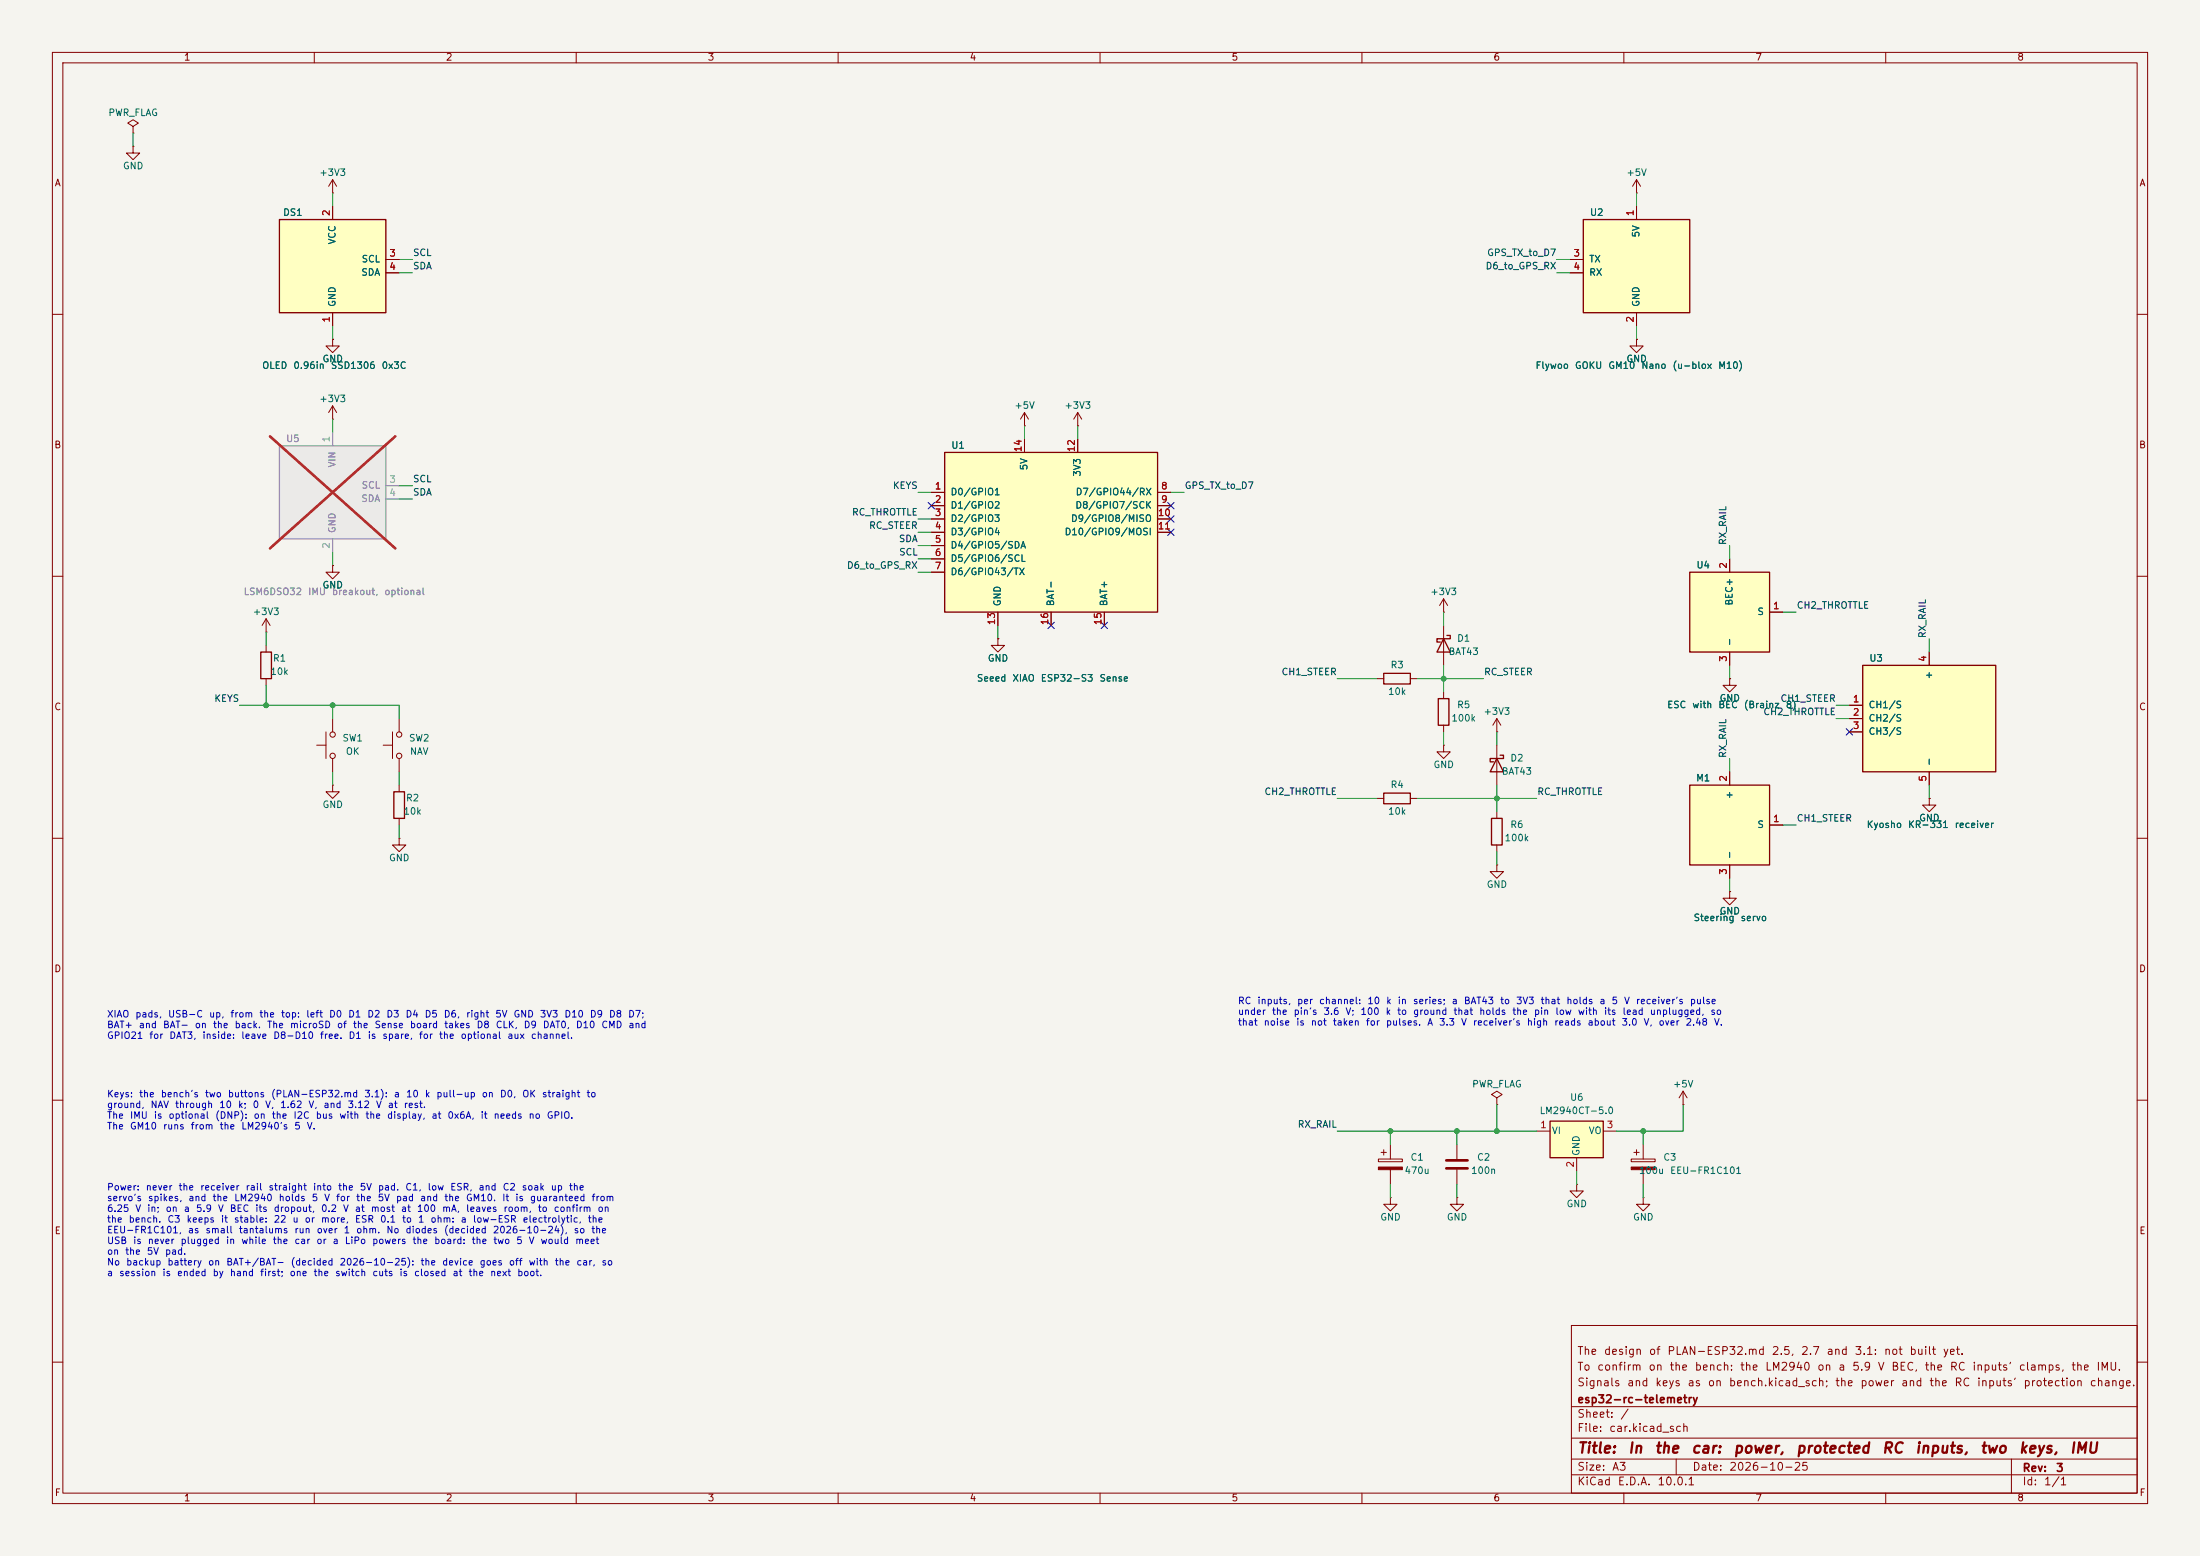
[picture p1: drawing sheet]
<svg xmlns="http://www.w3.org/2000/svg" width="420mm" height="297mm" viewBox="0 0 420 297" stroke-linecap="round" stroke-linejoin="round" font-family="sans-serif">
<path d="M0 0h420v297h-420z" fill="#f5f4ef" stroke="#f5f4ef" stroke-width=".19"/>
<g fill="none" stroke="#840000" stroke-width=".19">
<path d="M10 10h400v277h-400zM12 12h396v273h-396zM60 10v2M110 10v2M160 10v2M210 10v2M260 10v2M310 10v2M360 10v2M312.4 36.8h.1M312.4 34.3l-.7 1.3M312.4 34.3l.8 1.3"/>
<path d="M312.4 34.3v2.5M10 60h2M408 60h2M10 110h2M408 110h2M62.2 139.7v5.1M63.5 137.2v2.5M74.9 139.7v5.1M76.2 137.2v2.5M190.5 121.9v1.3h1.3l-1.3 1.3-1.3-1.3h1.3M190.5 121.9h.1M275.6 132.1v1.3"/>
<path d="M275.6 138.4v1.3M285.7 139.7h.1M285.7 137.2l-.7 1.2M285.7 137.2l.8 1.2M285.7 137.2v2.5M10 160h2M60.5 142.2h1.7M63.5 144.8v2.5M73.2 142.2h1.7M76.2 144.8v2.5M408 160h2M10 210h2"/>
<path d="M408 210h2M300 253h108v32h-108zM10 260h2M300 278.5h108M300 274.5h108M300 268.5h108M320 278.5v3M384 278.5v6.5M408 260h2M60 285v2M110 285v2M160 285v2"/>
<path d="M210 285v2M260 285v2M300 281.5h108M310 285v2M360 285v2"/>
<circle cx="63.5" cy="140.2" r=".51"/>
<circle cx="63.5" cy="144.3" r=".51"/>
<circle cx="76.2" cy="140.2" r=".51"/>
<circle cx="76.2" cy="144.3" r=".51"/>
</g>
<path d="M274.6 133.4h2v5h-2z" fill="none" stroke="#840000" stroke-width=".25"/>
<path d="M53.3 85.1h20.4v17.8h-20.4z" fill="#ebeae8"/>
<path d="M53.3 85.1h20.4v17.8h-20.4z" fill="none" stroke="#9c9b98" stroke-width=".25"/>
<path d="M63.5 82.6v2.5M73.7 92.7h2.5M73.7 95.3h2.5M63.5 102.9v2.5" fill="none" stroke="#9c9b98" stroke-width=".19"/>
<path d="M51.5 83.3l24 21.4M75.5 83.3l-24 21.4" fill="none" stroke="#e12e31" stroke-width=".46"/>
<g fill="none" stroke="#840000" stroke-width=".19">
<path d="M195.6 78.7l-.8 1.3M195.6 78.7l.7 1.3M195.6 78.7v2.6M205.7 78.7l-.7 1.3M205.7 78.7l.8 1.3M205.7 78.7v2.6M195.6 81.3h.1M205.7 81.3h.1M275.6 142.2v1.3h1.3l-1.3 1.3-1.3-1.3h1.3M275.6 142.2h.1M285.7 142.2v7.7M285.7 154.9v1.3"/>
<path d="M285.7 165.1v1.3h1.3l-1.3 1.2-1.2-1.2h1.2M285.7 165.1h.1M285.7 161.3v1.3M330.2 170.2v1.3h1.3l-1.3 1.2-1.3-1.2h1.3M330.2 170.2h.1"/>
</g>
<path d="M284.7 156.2h2.1v5.1h-2.1zM285.7 144.8l1.3 2.5h-2.5zM286.4 144.1h.6v.7h-2.5v.6h.6" fill="none" stroke="#840000" stroke-width=".25"/>
<path d="M322.6 149.9h15.2v15.2h-15.2z" fill="#ffffc2"/>
<path d="M322.6 149.9h15.2v15.2h-15.2z" fill="none" stroke="#840000" stroke-width=".25"/>
<path d="M330.2 129.5v1.3h1.3l-1.3 1.3-1.3-1.3h1.3M330.2 129.5h.1M330.2 147.3v2.6M337.8 157.5h2.6M368.3 152.4v1.3h1.3l-1.3 1.2-1.3-1.2h1.3M368.3 152.4h.1M330.2 165.1v2.5" fill="none" stroke="#840000" stroke-width=".19"/>
<path d="M355.6 127h25.4v20.3h-25.4z" fill="#ffffc2"/>
<path d="M264.2 128.5h5v2.1h-5zM355.6 127h25.4v20.3h-25.4z" fill="none" stroke="#840000" stroke-width=".25"/>
<g fill="none" stroke="#840000" stroke-width=".19">
<path d="M25.4 24.1l1-.6-1-.6-1 .6 1 .6v1.3M25.4 25.4h.1M25.4 27.9v1.3h1.3l-1.3 1.3-1.3-1.3h1.3M25.4 27.9h.1M63.5 36.8h.1M63.5 34.3l-.8 1.3M63.5 34.3l.8 1.3M63.5 34.3v2.5M63.5 64.8v1.2h1.3l-1.3 1.3-1.3-1.3h1.3M63.5 64.8h.1M262.9 129.5h1.3M269.2 129.5h1.3"/>
<path d="M353.1 134.6h2.5M353.1 137.2h2.5M353.1 139.7h2.5M368.3 124.5v2.5M368.3 147.3v2.6M285.7 209.6l1.1-.7-1.1-.6-1 .6 1 .7v1.2M285.7 210.8h.1M311.9 220h1M312.4 219.5v1M313.7 218.4v2.8M321.3 210.8h.1M321.3 208.3l-.8 1.3"/>
<path d="M321.3 208.3l.8 1.3M321.3 208.3v2.5M301 226.1v1.2h1.3l-1.3 1.3-1.3-1.3h1.3M301 226.1h.1M311.4 221.2h4.6v.5h-4.6zM313.7 228.6v1.3h1.3l-1.3 1.2-1.3-1.2h1.3M313.7 228.6h.1M313.7 223.3v2.8"/>
</g>
<path d="M311.4 222.8h4.6v.5h-4.6z" fill="#840000" stroke="#840000" stroke-width=".19"/>
<path d="M295.9 214h10.2v7h-10.2z" fill="#ffffc2"/>
<path d="M295.9 214h10.2v7h-10.2z" fill="none" stroke="#840000" stroke-width=".25"/>
<path d="M293.4 215.9h2.5M306.1 215.9h2.5M301 221v2.5" fill="none" stroke="#840000" stroke-width=".19"/>
<path d="M53.3 41.9h20.4v17.8h-20.4z" fill="#ffffc2"/>
<path d="M53.3 41.9h20.4v17.8h-20.4z" fill="none" stroke="#840000" stroke-width=".25"/>
<path d="M63.5 39.4v2.5M63.5 59.7v2.5M73.7 49.5h2.5M73.7 52.1h2.5M63.5 77.5v2.5M63.5 77.5l-.8 1.2M63.5 77.5l.8 1.2M63.5 80h.1M265.4 228.6v1.3h1.3l-1.3 1.2-1.2-1.2h1.2M265.4 228.6h.1M278.1 228.6v1.3h1.3l-1.3 1.2-1.2-1.2h1.2M278.1 228.6h.1" fill="none" stroke="#840000" stroke-width=".19"/>
<path d="M302.3 41.9h20.3v17.8h-20.3z" fill="#ffffc2"/>
<path d="M302.3 41.9h20.3v17.8h-20.3zM275.6 121.9l1.3 2.6h-2.6zM276.2 121.3h.7v.6h-2.6v.7h.7" fill="none" stroke="#840000" stroke-width=".25"/>
<path d="M312.4 39.4v2.5M299.7 49.5h2.6M299.7 52.1h2.6M312.4 59.7v2.5M275.6 119.4v7.6" fill="none" stroke="#840000" stroke-width=".19"/>
<path d="M180.3 86.4h40.7v30.4h-40.7z" fill="#ffffc2"/>
<path d="M180.3 86.4h40.7v30.4h-40.7zM75.2 151.1h2v5.1h-2zM264.2 151.4h5v2h-5z" fill="none" stroke="#840000" stroke-width=".25"/>
<g fill="none" stroke="#840000" stroke-width=".19">
<path d="M312.4 64.8v1.2h1.3l-1.3 1.3-1.3-1.3h1.3M312.4 64.8h.1M177.8 94h2.5M177.8 96.5h2.5M177.8 99.1h2.5M195.6 83.8v2.6M205.7 83.8v2.6M221 94h2.5M221 96.5h2.5M221 99.1h2.5M177.8 101.6h2.5M177.8 104.1h2.5"/>
<path d="M177.8 106.7h2.5M177.8 109.2h2.5M190.5 116.8v2.6M200.7 116.8v2.6M210.8 116.8v2.6M221 101.6h2.5M63.5 149.9v1.2h1.3l-1.3 1.3-1.3-1.3h1.3M63.5 149.9h.1M76.2 149.9v1.2M76.2 156.2v1.3M262.9 152.4h1.3M269.2 152.4h1.3"/>
<path d="M76.2 160v1.3h1.3l-1.3 1.3-1.3-1.3h1.3M76.2 160h.1"/>
</g>
<path d="M322.6 109.2h15.2v15.3h-15.2z" fill="#ffffc2"/>
<path d="M322.6 109.2h15.2v15.3h-15.2zM49.8 124.5h2v5h-2z" fill="none" stroke="#840000" stroke-width=".25"/>
<g fill="none" stroke="#840000" stroke-width=".19">
<path d="M63.5 39.4v2.5M312.4 39.4v2.5M63.5 59.7v2.5M73.7 49.5h2.5M73.7 52.1h2.5M299.7 49.5h2.6M299.7 52.1h2.6M312.4 59.7v2.5M63.5 64.8h.1M312.4 64.8h.1M177.8 94h2.5M177.8 96.5h2.5"/>
<path d="M177.8 99.1h2.5M195.6 83.8v2.6M205.7 83.8v2.6M221 94h2.5M221 96.5h2.5M221 99.1h2.5M50.8 118.1l-.8 1.3M50.8 118.1l.8 1.3M50.8 118.1v2.6M63.5 108v1.2h1.3l-1.3 1.3-1.3-1.3h1.3M63.5 108h.1M177.8 101.6h2.5"/>
<path d="M177.8 104.1h2.5M177.8 106.7h2.5M177.8 109.2h2.5M190.5 116.8v2.6M200.7 116.8v2.6M210.8 116.8v2.6M221 101.6h2.5M275.6 116.8h.1M275.6 114.3l-.8 1.3M275.6 114.3l.8 1.3M275.6 114.3v2.5M330.2 106.7v2.5"/>
<path d="M337.8 116.8h2.6M50.8 120.7h.1M50.8 123.2v1.3M50.8 129.5v1.3M190.5 121.9h.1M330.2 129.5h.1M330.2 124.5v2.5M353.1 134.6h2.5M353.1 137.2h2.5M353.1 139.7h2.5M368.3 124.5v2.5M330.2 147.3v2.6"/>
<path d="M337.8 157.5h2.6M368.3 152.4h.1M368.3 147.3v2.6M330.2 170.2h.1M330.2 165.1v2.5M263.7 220h1M264.2 219.5v1M265.4 218.4v2.8M278.1 218.4v2.8M263.1 221.2h4.6v.5h-4.6zM265.4 223.3v2.8M278.1 223.3v2.8"/>
</g>
<path d="M276.1 221.5h4.1M276.1 223h4.1" fill="none" stroke="#840000" stroke-width=".51"/>
<path d="M263.1 222.8h4.6v.5h-4.6z" fill="#840000" stroke="#840000" stroke-width=".19"/>
<g fill="none" stroke="#009600" stroke-width=".19">
<path d="M25.4 25.4v2.5M63.5 36.8v2.6M312.4 36.8v2.6M76.2 49.5h2.5M76.2 52.1h2.5M297.2 49.5h2.5M297.2 52.1h2.5M63.5 62.2v2.6M312.4 62.2v2.6M63.5 80v2.6M76.2 92.7h2.5M76.2 95.3h2.5"/>
<path d="M175.3 99.1h2.5M175.3 94h2.5M195.6 81.3v2.5M205.7 81.3v2.5M223.5 94h2.6M63.5 105.4v2.6M175.3 104.1h2.5M175.3 101.6h2.5M175.3 106.7h2.5M175.3 109.2h2.5M190.5 119.4v2.5M275.6 116.8v2.6"/>
<path d="M330.2 104.1v2.6M340.4 116.8h2.5M45.7 134.6h30.5v2.6M50.8 120.7v2.5M50.8 130.8v3.8M63.5 134.6v2.6M255.3 129.5h7.6M270.5 129.5h12.7M275.6 127v5.1M275.6 139.7v2.5M285.7 139.7v2.5M330.2 127v2.5"/>
<path d="M350.5 134.6h2.6M350.5 137.2h2.6M368.3 121.9v2.6M63.5 147.3v2.6M76.2 147.3v2.6M76.2 157.5v2.5M255.3 152.4h7.6M270.5 152.4h22.9M285.7 149.9v5M330.2 144.8v2.5M340.4 157.5h2.5M368.3 149.9v2.5"/>
<path d="M285.7 162.6v2.5M330.2 167.6v2.6M255.3 215.9h38.1M265.4 215.9v2.5M278.1 215.9v2.5M285.7 210.8v5.1M313.7 215.9v2.5M321.3 210.8v5.1h-12.7M265.4 226.1v2.5M278.1 226.1v2.5M301 223.5v2.6M313.7 226.1v2.5"/>
</g>
<g fill="none" stroke="#000084" stroke-width=".19">
<path d="M177.2 95.9l1.2 1.2M178.4 95.9l-1.2 1.2M222.9 95.9l1.2 1.2M222.9 98.5l1.2 1.2M224.1 95.9l-1.2 1.2M224.1 98.5l-1.2 1.2M200.1 118.8l1.2 1.2M201.3 118.8l-1.2 1.2M210.2 118.8l1.2 1.2M211.4 118.8l-1.2 1.2M222.9 101l1.2 1.2M224.1 101l-1.2 1.2"/>
<path d="M352.5 139.1l1.2 1.2M353.7 139.1l-1.2 1.2"/>
</g>
<path d="M63.5 82.6v2.5M73.7 92.7h2.5M73.7 95.3h2.5M63.5 102.9v2.5" fill="none" stroke="#9c9b98" stroke-width=".19"/>
<path d="M51.5 83.3l24 21.4M75.5 83.3l-24 21.4" fill="none" stroke="#e12e31" stroke-width=".46"/>
<g fill="#009600" stroke="#009600" stroke-width=".19">
<circle cx="50.8" cy="134.6" r=".46"/>
<circle cx="63.5" cy="134.6" r=".46"/>
<circle cx="275.6" cy="129.5" r=".46"/>
<circle cx="265.4" cy="215.9" r=".46"/>
<circle cx="285.7" cy="215.9" r=".46"/>
<circle cx="313.7" cy="215.9" r=".46"/>
<circle cx="278.1" cy="215.9" r=".46"/>
<circle cx="285.7" cy="152.4" r=".46"/>
</g>
<g font-size="2" fill="#840000">
<text x="301" y="277.9">Title:</text>
<text x="310.6" y="277.9">In</text>
<text x="315.7" y="277.9">the</text>
<text x="322.7" y="277.9">car:</text>
<text x="330.8" y="277.9">power,</text>
<text x="342.7" y="277.9">protected</text>
<text x="359.1" y="277.9">RC</text>
<text x="365.4" y="277.9">inputs,</text>
<text x="377.9" y="277.9">two</text>
<text x="385.2" y="277.9">keys,</text>
<text x="395" y="277.9">IMU</text>
</g>
<g font-size="1.5" fill="#840000">
<text x="301" y="262">To</text>
<text x="301" y="259">The</text>
<text x="304.8" y="262">confirm</text>
<text x="306.1" y="259">design</text>
<text x="314.6" y="262">on</text>
<text x="314.7" y="259">of</text>
<text x="318.2" y="259">PLAN-ESP32.md</text>
<text x="318.6" y="262">the</text>
<text x="323.4" y="262">bench:</text>
<text x="332.1" y="262">the</text>
<text x="336.9" y="262">LM2940</text>
<text x="338.1" y="259">2.5,</text>
<text x="343.7" y="259">2.7</text>
<text x="346.8" y="262">on</text>
<text x="348.6" y="259">and</text>
<text x="350.8" y="262">a</text>
<text x="353.5" y="262">5.9</text>
<text x="353.9" y="259">3.1:</text>
<text x="358.3" y="262">V</text>
<text x="359.5" y="259">not</text>
<text x="360.9" y="262">BEC,</text>
<text x="364.4" y="259">built</text>
<text x="367.3" y="262">the</text>
<text x="370.8" y="259">yet.</text>
<text x="372.1" y="262">RC</text>
<text x="376.4" y="262">inputs'</text>
<text x="385.3" y="262">clamps,</text>
<text x="395.3" y="262">the</text>
<text x="400.1" y="262">IMU.</text>
<text x="301" y="268.2">esp32-rc-telemetry</text>
<text x="301" y="265">Signals</text>
<text x="310.5" y="265">and</text>
<text x="315.9" y="265">keys</text>
<text x="322" y="265">as</text>
<text x="325.9" y="265">on</text>
<text x="329.9" y="265">bench.kicad_sch;</text>
<text x="350.2" y="265">the</text>
<text x="355" y="265">power</text>
<text x="362.8" y="265">and</text>
<text x="368.2" y="265">the</text>
<text x="373" y="265">RC</text>
<text x="377.3" y="265">inputs'</text>
<text x="386.2" y="265">protection</text>
<text x="398.8" y="265">change.</text>
<text x="301" y="273.7">File:</text>
<text x="301" y="271">Sheet:</text>
<text x="307.1" y="273.7">car.kicad_sch</text>
<text x="309.2" y="271">/</text>
<text x="301" y="281.1">Size:</text>
<text x="307.6" y="281.1">A3</text>
<text x="323" y="281.1">Date:</text>
<text x="330" y="281.1">2026-10-25</text>
<text x="386" y="281.3">Rev:</text>
<text x="392.4" y="281.3">3</text>
<text x="301" y="283.9">KiCad</text>
<text x="308.7" y="283.9">E.D.A.</text>
<text x="316.3" y="283.9">10.0.1</text>
<text x="386" y="283.9">Id:</text>
<text x="390.1" y="283.9">1/1</text>
</g>
<g font-size="1.3" fill="#840000">
<text x="35" y="11.9">1</text>
<text x="85" y="11.9">2</text>
<text x="135" y="11.9">3</text>
<text x="185" y="11.9">4</text>
<text x="235" y="11.9">5</text>
<text x="285" y="11.9">6</text>
<text x="335" y="11.9">7</text>
<text x="385" y="11.9">8</text>
<text x="10.3" y="35.9">A</text>
<text x="408.3" y="35.9">A</text>
<text x="10.3" y="85.9">B</text>
<text x="408.2" y="85.9">B</text>
<text x="10.3" y="135.9">C</text>
<text x="408.2" y="135.9">C</text>
<text x="10.3" y="185.9">D</text>
<text x="408.2" y="185.9">D</text>
<text x="10.3" y="235.9">E</text>
<text x="408.3" y="235.9">E</text>
<text x="10.3" y="285.9">F</text>
<text x="35" y="286.9">1</text>
<text x="85" y="286.9">2</text>
<text x="135" y="286.9">3</text>
<text x="185" y="286.9">4</text>
<text x="235" y="286.9">5</text>
<text x="285" y="286.9">6</text>
<text x="335" y="286.9">7</text>
<text x="385" y="286.9">8</text>
<text x="408.3" y="285.9">F</text>
</g>
<g font-size="1.3" fill="#006464">
<text x="20.6" y="22.5">PWR_FLAG</text>
<text x="23.4" y="32.6">GND</text>
<text x="60.9" y="33.9">+3V3</text>
<text x="310.4" y="33.9">+5V</text>
<text x="53.9" y="41.5">DS1</text>
<text x="303.4" y="41.5">U2</text>
<text x="64.4" y="46.8" transform="rotate(-90 64.4 46.8)">VCC</text>
<text x="313.3" y="45.4" transform="rotate(-90 313.3 45.4)">5V</text>
<text x="68.9" y="52.9">SDA</text>
<text x="68.9" y="50.4">SCL</text>
<text x="303.3" y="50.4">TX</text>
<text x="303.3" y="52.9">RX</text>
<text x="64.4" y="58.7" transform="rotate(-90 64.4 58.7)">GND</text>
<text x="313.3" y="58.7" transform="rotate(-90 313.3 58.7)">GND</text>
<text x="49.9" y="70.7">OLED</text>
<text x="55.9" y="70.7">0.96in</text>
<text x="61.5" y="69.4">GND</text>
<text x="63" y="70.7">SSD1306</text>
<text x="72.7" y="70.7">0x3C</text>
<text x="293" y="70.7">Flywoo</text>
<text x="300.5" y="70.7">GOKU</text>
<text x="306.9" y="70.7">GM10</text>
<text x="310.4" y="69.4">GND</text>
<text x="313.2" y="70.7">Nano</text>
<text x="319.2" y="70.7">(u-blox</text>
<text x="327.9" y="70.7">M10)</text>
<text x="60.9" y="77.1">+3V3</text>
<text x="193.5" y="78.3">+5V</text>
<text x="203.1" y="78.3">+3V3</text>
<text x="181.5" y="86">U1</text>
<text x="196.4" y="89.9" transform="rotate(-90 196.4 89.9)">5V</text>
<text x="181.4" y="94.8">D0/GPIO1</text>
<text x="205.2" y="94.8">D7/GPIO44/RX</text>
<text x="206.6" y="91.1" transform="rotate(-90 206.6 91.1)">3V3</text>
<text x="181.4" y="97.4">D1/GPIO2</text>
<text x="181.4" y="99.9">D2/GPIO3</text>
<text x="204.3" y="99.9">D9/GPIO8/MISO</text>
<text x="205.2" y="97.4">D8/GPIO7/SCK</text>
<text x="181.4" y="102.5">D3/GPIO4</text>
<text x="181.4" y="105">D4/GPIO5/SDA</text>
<text x="181.4" y="107.5">D5/GPIO6/SCL</text>
<text x="203.1" y="102.5">D10/GPIO9/MOSI</text>
<text x="61.5" y="112.6">GND</text>
<text x="181.4" y="110.1">D6/GPIO43/TX</text>
<text x="272.9" y="113.9">+3V3</text>
<text x="323.7" y="108.8">U4</text>
<text x="48.2" y="117.7">+3V3</text>
<text x="191.4" y="115.8" transform="rotate(-90 191.4 115.8)">GND</text>
<text x="201.5" y="115.8" transform="rotate(-90 201.5 115.8)">BAT-</text>
<text x="211.7" y="115.8" transform="rotate(-90 211.7 115.8)">BAT+</text>
<text x="331.1" y="115.7" transform="rotate(-90 331.1 115.7)">BEC+</text>
<text x="335.4" y="117.7">S</text>
<text x="276.4" y="125.3">BAT43</text>
<text x="278.1" y="122.8">D1</text>
<text x="331.1" y="123.4" transform="rotate(-90 331.1 123.4)">-</text>
<text x="51.5" y="129.1">10k</text>
<text x="52" y="126.6">R1</text>
<text x="186.4" y="130.4">Seeed</text>
<text x="188.5" y="126.6">GND</text>
<text x="193.2" y="130.4">XIAO</text>
<text x="198.6" y="130.4">ESP32-S3</text>
<text x="209.8" y="130.4">Sense</text>
<text x="265.4" y="127.9">R3</text>
<text x="356.8" y="126.6">U3</text>
<text x="369.2" y="129.8" transform="rotate(-90 369.2 129.8)">+</text>
<text x="264.9" y="132.9">10k</text>
<text x="278.1" y="135.5">R5</text>
<text x="283.1" y="136.8">+3V3</text>
<text x="318.2" y="135.5">ESC</text>
<text x="323" y="135.5">with</text>
<text x="327.9" y="135.5">BEC</text>
<text x="328.2" y="134.2">GND</text>
<text x="332.8" y="135.5">(Brainz</text>
<text x="340.8" y="135.5">8)</text>
<text x="356.6" y="135.5">CH1/S</text>
<text x="65.3" y="141.8">SW1</text>
<text x="78" y="141.8">SW2</text>
<text x="277" y="138">100k</text>
<text x="356.6" y="138">CH2/S</text>
<text x="356.6" y="140.6">CH3/S</text>
<text x="65.9" y="144.4">OK</text>
<text x="78.2" y="144.4">NAV</text>
<text x="273.6" y="146.9">GND</text>
<text x="286.6" y="148.2">BAT43</text>
<text x="288.2" y="145.6">D2</text>
<text x="323.7" y="149.5">M1</text>
<text x="369.2" y="146.3" transform="rotate(-90 369.2 146.3)">-</text>
<text x="61.5" y="154.5">GND</text>
<text x="76.9" y="155.8">10k</text>
<text x="77.4" y="153.3">R2</text>
<text x="264.9" y="155.8">10k</text>
<text x="265.4" y="150.7">R4</text>
<text x="331.1" y="152.7" transform="rotate(-90 331.1 152.7)">+</text>
<text x="287.1" y="160.9">100k</text>
<text x="288.2" y="158.3">R6</text>
<text x="335.4" y="158.3">S</text>
<text x="356.3" y="158.3">Kyosho</text>
<text x="364.1" y="158.3">KR-331</text>
<text x="366.3" y="157.1">GND</text>
<text x="373" y="158.3">receiver</text>
<text x="74.2" y="164.7">GND</text>
<text x="331.1" y="164.1" transform="rotate(-90 331.1 164.1)">-</text>
<text x="283.7" y="169.8">GND</text>
<text x="323.2" y="176.1">Steering</text>
<text x="328.2" y="174.9">GND</text>
<text x="332.2" y="176.1">servo</text>
<text x="280.9" y="207.9">PWR_FLAG</text>
<text x="319.3" y="207.9">+5V</text>
<text x="293.8" y="213">LM2940CT-5.0</text>
<text x="299.6" y="210.4">U6</text>
<text x="269.2" y="221.8">C1</text>
<text x="281.9" y="221.8">C2</text>
<text x="296.2" y="216.8">VI</text>
<text x="301.9" y="220.7" transform="rotate(-90 301.9 220.7)">GND</text>
<text x="303.2" y="216.8">VO</text>
<text x="317.4" y="221.8">C3</text>
<text x="268" y="224.4">470u</text>
<text x="280.7" y="224.4">100n</text>
<text x="312.8" y="224.4">100u</text>
<text x="318.7" y="224.4">EEU-FR1C101</text>
<text x="263.4" y="233.3">GND</text>
<text x="276.1" y="233.3">GND</text>
<text x="299" y="230.7">GND</text>
<text x="311.7" y="233.3">GND</text>
</g>
<g font-size="1.3" fill="#a90000">
<text x="63.2" y="41.3" transform="rotate(-90 63.2 41.3)">2</text>
<text x="312.2" y="41.3" transform="rotate(-90 312.2 41.3)">1</text>
<text x="74.2" y="49.3">3</text>
<text x="74.2" y="51.8">4</text>
<text x="300.3" y="49.3">3</text>
<text x="300.3" y="51.8">4</text>
<text x="63.2" y="61.7" transform="rotate(-90 63.2 61.7)">1</text>
<text x="312.2" y="61.7" transform="rotate(-90 312.2 61.7)">2</text>
<text x="195.3" y="86.4" transform="rotate(-90 195.3 86.4)">14</text>
<text x="205.5" y="86.4" transform="rotate(-90 205.5 86.4)">12</text>
<text x="178.4" y="93.7">1</text>
<text x="221.5" y="93.7">8</text>
<text x="178.4" y="96.3">2</text>
<text x="178.4" y="98.8">3</text>
<text x="178.4" y="101.3">4</text>
<text x="220.9" y="98.8">10</text>
<text x="220.9" y="101.3">11</text>
<text x="221.5" y="96.3">9</text>
<text x="178.4" y="103.9">5</text>
<text x="178.4" y="106.4">6</text>
<text x="178.4" y="109">7</text>
<text x="329.9" y="108.7" transform="rotate(-90 329.9 108.7)">2</text>
<text x="190.2" y="119.4" transform="rotate(-90 190.2 119.4)">13</text>
<text x="200.4" y="119.4" transform="rotate(-90 200.4 119.4)">16</text>
<text x="210.6" y="119.4" transform="rotate(-90 210.6 119.4)">15</text>
<text x="338.4" y="116.6">1</text>
<text x="329.9" y="126.4" transform="rotate(-90 329.9 126.4)">3</text>
<text x="368" y="126.4" transform="rotate(-90 368 126.4)">4</text>
<text x="353.6" y="134.4">1</text>
<text x="353.6" y="136.9">2</text>
<text x="353.6" y="139.4">3</text>
<text x="329.9" y="149.3" transform="rotate(-90 329.9 149.3)">2</text>
<text x="368" y="149.3" transform="rotate(-90 368 149.3)">5</text>
<text x="338.4" y="157.2">1</text>
<text x="329.9" y="167.1" transform="rotate(-90 329.9 167.1)">3</text>
<text x="293.9" y="215.6">1</text>
<text x="306.6" y="215.6">3</text>
<text x="300.7" y="223" transform="rotate(-90 300.7 223)">2</text>
</g>
<g font-size="1.3" fill="#0f0f0f">
<text x="78.7" y="49.2">SCL</text>
<text x="78.7" y="51.7">SDA</text>
<text x="283.5" y="51.7">D6_to_GPS_RX</text>
<text x="283.8" y="49.2">GPS_TX_to_D7</text>
<text x="78.7" y="94.9">SDA</text>
<text x="78.7" y="92.4">SCL</text>
<text x="170.3" y="93.6">KEYS</text>
<text x="226.1" y="93.6">GPS_TX_to_D7</text>
<text x="162.5" y="98.7">RC_THROTTLE</text>
<text x="165.8" y="101.3">RC_STEER</text>
<text x="171.5" y="103.8">SDA</text>
<text x="171.5" y="106.3">SCL</text>
<text x="329.9" y="104.1" transform="rotate(-90 329.9 104.1)">RX_RAIL</text>
<text x="161.6" y="108.9">D6_to_GPS_RX</text>
<text x="342.9" y="116.5">CH2_THROTTLE</text>
<text x="368" y="121.9" transform="rotate(-90 368 121.9)">RX_RAIL</text>
<text x="244.5" y="129.2">CH1_STEER</text>
<text x="283.2" y="129.2">RC_STEER</text>
<text x="40.8" y="134.3">KEYS</text>
<text x="336.5" y="136.8">CH2_THROTTLE</text>
<text x="339.8" y="134.3">CH1_STEER</text>
<text x="329.9" y="144.8" transform="rotate(-90 329.9 144.8)">RX_RAIL</text>
<text x="241.3" y="152.1">CH2_THROTTLE</text>
<text x="293.4" y="152.1">RC_THROTTLE</text>
<text x="342.9" y="157.1">CH1_STEER</text>
<text x="247.6" y="215.6">RX_RAIL</text>
</g>
<g font-size="1.3" fill="#939391">
<text x="54.5" y="84.7">U5</text>
<text x="64.4" y="89.3" transform="rotate(-90 64.4 89.3)">VIN</text>
<text x="68.9" y="93.6">SCL</text>
<text x="64.4" y="101.9" transform="rotate(-90 64.4 101.9)">GND</text>
<text x="68.9" y="96.1">SDA</text>
<text x="46.4" y="113.9">LSM6DSO32</text>
<text x="58.7" y="113.9">IMU</text>
<text x="63.3" y="113.9">breakout,</text>
<text x="73.3" y="113.9">optional</text>
</g>
<g font-size="1.3" fill="#a5a4a2">
<text x="63.2" y="84.5" transform="rotate(-90 63.2 84.5)">1</text>
<text x="74.2" y="92.5">3</text>
<text x="74.2" y="95">4</text>
<text x="63.2" y="104.8" transform="rotate(-90 63.2 104.8)">2</text>
</g>
<g font-size="1.3" fill="#0000c2">
<text x="236.2" y="192">RC</text>
<text x="239.9" y="192">inputs,</text>
<text x="247.5" y="192">per</text>
<text x="251.7" y="192">channel:</text>
<text x="260.9" y="192">10</text>
<text x="264.5" y="192">k</text>
<text x="266.7" y="192">in</text>
<text x="269.6" y="192">series;</text>
<text x="277" y="192">a</text>
<text x="279.4" y="192">BAT43</text>
<text x="286.3" y="192">to</text>
<text x="289.3" y="192">3V3</text>
<text x="294" y="192">that</text>
<text x="298.9" y="192">holds</text>
<text x="305.2" y="192">a</text>
<text x="307.5" y="192">5</text>
<text x="309.9" y="192">V</text>
<text x="312.2" y="192">receiver's</text>
<text x="322.5" y="192">pulse</text>
<text x="20.3" y="194.5">XIAO</text>
<text x="20.3" y="196.6">BAT+</text>
<text x="25.7" y="194.5">pads,</text>
<text x="26.4" y="196.6">and</text>
<text x="31" y="196.6">BAT-</text>
<text x="32" y="194.5">USB-C</text>
<text x="37.1" y="196.6">on</text>
<text x="39.8" y="194.5">up,</text>
<text x="40.5" y="196.6">the</text>
<text x="43.9" y="194.5">from</text>
<text x="44.7" y="196.6">back.</text>
<text x="49.4" y="194.5">the</text>
<text x="50.9" y="196.6">The</text>
<text x="53.5" y="194.5">top:</text>
<text x="55.2" y="196.6">microSD</text>
<text x="58.3" y="194.5">left</text>
<text x="62.7" y="194.5">D0</text>
<text x="64.2" y="196.6">of</text>
<text x="66.4" y="194.5">D1</text>
<text x="67.3" y="196.6">the</text>
<text x="70" y="194.5">D2</text>
<text x="71.4" y="196.6">Sense</text>
<text x="73.7" y="194.5">D3</text>
<text x="77.3" y="194.5">D4</text>
<text x="78.1" y="196.6">board</text>
<text x="81" y="194.5">D5</text>
<text x="84.6" y="194.5">D6,</text>
<text x="84.7" y="196.6">takes</text>
<text x="88.9" y="194.5">right</text>
<text x="90.9" y="196.6">D8</text>
<text x="94.4" y="194.5">5V</text>
<text x="94.5" y="196.6">CLK,</text>
<text x="97.9" y="194.5">GND</text>
<text x="99.9" y="196.6">D9</text>
<text x="103" y="194.5">3V3</text>
<text x="103.5" y="196.6">DAT0,</text>
<text x="107.6" y="194.5">D10</text>
<text x="109.8" y="196.6">D10</text>
<text x="112.5" y="194.5">D9</text>
<text x="114.7" y="196.6">CMD</text>
<text x="116.1" y="194.5">D8</text>
<text x="119.8" y="194.5">D7;</text>
<text x="119.9" y="196.6">and</text>
<text x="236.2" y="194">under</text>
<text x="236.2" y="196.1">that</text>
<text x="241.1" y="196.1">noise</text>
<text x="242.7" y="194">the</text>
<text x="246.8" y="194">pin's</text>
<text x="247.3" y="196.1">is</text>
<text x="250.1" y="196.1">not</text>
<text x="252.6" y="194">3.6</text>
<text x="254.3" y="196.1">taken</text>
<text x="256.7" y="194">V;</text>
<text x="259.6" y="194">100</text>
<text x="260.6" y="196.1">for</text>
<text x="264.4" y="194">k</text>
<text x="264.5" y="196.1">pulses.</text>
<text x="266.6" y="194">to</text>
<text x="269.7" y="194">ground</text>
<text x="272.4" y="196.1">A</text>
<text x="274.6" y="196.1">3.3</text>
<text x="277.4" y="194">that</text>
<text x="278.8" y="196.1">V</text>
<text x="281.1" y="196.1">receiver's</text>
<text x="282.3" y="194">holds</text>
<text x="288.6" y="194">the</text>
<text x="291.4" y="196.1">high</text>
<text x="292.7" y="194">pin</text>
<text x="296.6" y="196.1">reads</text>
<text x="296.8" y="194">low</text>
<text x="301.1" y="194">with</text>
<text x="303" y="196.1">about</text>
<text x="306.1" y="194">its</text>
<text x="309.5" y="196.1">3.0</text>
<text x="309.6" y="194">lead</text>
<text x="313.7" y="196.1">V,</text>
<text x="314.8" y="194">unplugged,</text>
<text x="316.5" y="196.1">over</text>
<text x="321.7" y="196.1">2.48</text>
<text x="326.4" y="194">so</text>
<text x="327.1" y="196.1">V.</text>
<text x="20.3" y="198.6">GPIO21</text>
<text x="28.4" y="198.6">for</text>
<text x="32.2" y="198.6">DAT3,</text>
<text x="38.5" y="198.6">inside:</text>
<text x="45.9" y="198.6">leave</text>
<text x="52.1" y="198.6">D8-D10</text>
<text x="61" y="198.6">free.</text>
<text x="66.4" y="198.6">D1</text>
<text x="70.1" y="198.6">is</text>
<text x="72.9" y="198.6">spare,</text>
<text x="79.9" y="198.6">for</text>
<text x="83.7" y="198.6">the</text>
<text x="87.8" y="198.6">optional</text>
<text x="96.7" y="198.6">aux</text>
<text x="101.2" y="198.6">channel.</text>
<text x="20.3" y="209.8">Keys:</text>
<text x="26.4" y="209.8">the</text>
<text x="30.6" y="209.8">bench's</text>
<text x="39" y="209.8">two</text>
<text x="43.4" y="209.8">buttons</text>
<text x="51.6" y="209.8">(PLAN-ESP32.md</text>
<text x="69.4" y="209.8">3.1):</text>
<text x="75.1" y="209.8">a</text>
<text x="77.4" y="209.8">10</text>
<text x="81" y="209.8">k</text>
<text x="83.2" y="209.8">pull-up</text>
<text x="91.9" y="209.8">on</text>
<text x="95.3" y="209.8">D0,</text>
<text x="99.6" y="209.8">OK</text>
<text x="103.4" y="209.8">straight</text>
<text x="111.8" y="209.8">to</text>
<text x="20.3" y="211.8">ground,</text>
<text x="20.3" y="213.8">The</text>
<text x="20.3" y="215.9">The</text>
<text x="24.7" y="213.8">IMU</text>
<text x="24.7" y="215.9">GM10</text>
<text x="28.6" y="211.8">NAV</text>
<text x="29.3" y="213.8">is</text>
<text x="31" y="215.9">runs</text>
<text x="32.1" y="213.8">optional</text>
<text x="33.3" y="211.8">through</text>
<text x="36.3" y="215.9">from</text>
<text x="41" y="213.8">(DNP):</text>
<text x="41.7" y="211.8">10</text>
<text x="41.8" y="215.9">the</text>
<text x="45.3" y="211.8">k;</text>
<text x="45.9" y="215.9">LM2940's</text>
<text x="48.1" y="211.8">0</text>
<text x="48.3" y="213.8">on</text>
<text x="50.5" y="211.8">V,</text>
<text x="51.8" y="213.8">the</text>
<text x="53.4" y="211.8">1.62</text>
<text x="55.9" y="213.8">I2C</text>
<text x="56.1" y="215.9">5</text>
<text x="58.5" y="215.9">V.</text>
<text x="58.8" y="211.8">V,</text>
<text x="60.2" y="213.8">bus</text>
<text x="61.6" y="211.8">and</text>
<text x="64.7" y="213.8">with</text>
<text x="66.3" y="211.8">3.12</text>
<text x="69.6" y="213.8">the</text>
<text x="71.7" y="211.8">V</text>
<text x="73.8" y="213.8">display,</text>
<text x="73.9" y="211.8">at</text>
<text x="77" y="211.8">rest.</text>
<text x="82.3" y="213.8">at</text>
<text x="85.3" y="213.8">0x6A,</text>
<text x="91.6" y="213.8">it</text>
<text x="94.1" y="213.8">needs</text>
<text x="100.8" y="213.8">no</text>
<text x="104.3" y="213.8">GPIO.</text>
<text x="20.3" y="227.5">Power:</text>
<text x="27.7" y="227.5">never</text>
<text x="34" y="227.5">the</text>
<text x="38.1" y="227.5">receiver</text>
<text x="46.8" y="227.5">rail</text>
<text x="51.2" y="227.5">straight</text>
<text x="59.6" y="227.5">into</text>
<text x="64.4" y="227.5">the</text>
<text x="68.6" y="227.5">5V</text>
<text x="72" y="227.5">pad.</text>
<text x="77.3" y="227.5">C1,</text>
<text x="81.5" y="227.5">low</text>
<text x="85.8" y="227.5">ESR,</text>
<text x="91.2" y="227.5">and</text>
<text x="95.9" y="227.5">C2</text>
<text x="99.5" y="227.5">soak</text>
<text x="105" y="227.5">up</text>
<text x="108.5" y="227.5">the</text>
<text x="20.3" y="229.6">servo's</text>
<text x="20.3" y="231.6">6.25</text>
<text x="20.3" y="233.7">the</text>
<text x="24.5" y="233.7">bench.</text>
<text x="25.7" y="231.6">V</text>
<text x="28" y="231.6">in;</text>
<text x="28.1" y="229.6">spikes,</text>
<text x="31.5" y="231.6">on</text>
<text x="31.9" y="233.7">C3</text>
<text x="35" y="231.6">a</text>
<text x="35.5" y="233.7">keeps</text>
<text x="35.8" y="229.6">and</text>
<text x="37.3" y="231.6">5.9</text>
<text x="40.5" y="229.6">the</text>
<text x="41.5" y="231.6">V</text>
<text x="42.1" y="233.7">it</text>
<text x="43.8" y="231.6">BEC</text>
<text x="44.6" y="233.7">stable:</text>
<text x="44.6" y="229.6">LM2940</text>
<text x="48.6" y="231.6">its</text>
<text x="52.1" y="233.7">22</text>
<text x="52.1" y="231.6">dropout,</text>
<text x="53.1" y="229.6">holds</text>
<text x="55.7" y="233.7">u</text>
<text x="58" y="233.7">or</text>
<text x="59.4" y="229.6">5</text>
<text x="61.2" y="233.7">more,</text>
<text x="61.2" y="231.6">0.2</text>
<text x="61.8" y="229.6">V</text>
<text x="64" y="229.6">for</text>
<text x="65.4" y="231.6">V</text>
<text x="67.6" y="231.6">at</text>
<text x="67.6" y="233.7">ESR</text>
<text x="67.9" y="229.6">the</text>
<text x="70.7" y="231.6">most</text>
<text x="72" y="229.6">5V</text>
<text x="72.4" y="233.7">0.1</text>
<text x="75.5" y="229.6">pad</text>
<text x="76.4" y="231.6">at</text>
<text x="76.6" y="233.7">to</text>
<text x="79.5" y="231.6">100</text>
<text x="79.7" y="233.7">1</text>
<text x="80.1" y="229.6">and</text>
<text x="82.1" y="233.7">ohm:</text>
<text x="84.3" y="231.6">mA,</text>
<text x="84.7" y="229.6">the</text>
<text x="87.8" y="233.7">a</text>
<text x="88.8" y="229.6">GM10.</text>
<text x="88.8" y="231.6">leaves</text>
<text x="90.2" y="233.7">low-ESR</text>
<text x="95.8" y="229.6">It</text>
<text x="96" y="231.6">room,</text>
<text x="98.3" y="229.6">is</text>
<text x="99.7" y="233.7">electrolytic,</text>
<text x="101.1" y="229.6">guaranteed</text>
<text x="102.6" y="231.6">to</text>
<text x="105.6" y="231.6">confirm</text>
<text x="112.1" y="233.7">the</text>
<text x="112.8" y="229.6">from</text>
<text x="114" y="231.6">on</text>
<text x="20.3" y="235.7">EEU-FR1C101,</text>
<text x="20.3" y="237.8">USB</text>
<text x="20.3" y="239.8">on</text>
<text x="23.8" y="239.8">the</text>
<text x="25.3" y="237.8">is</text>
<text x="27.9" y="239.8">5V</text>
<text x="28.1" y="237.8">never</text>
<text x="31.4" y="239.8">pad.</text>
<text x="34.4" y="237.8">plugged</text>
<text x="35.8" y="235.7">as</text>
<text x="39.1" y="235.7">small</text>
<text x="43" y="237.8">in</text>
<text x="45.5" y="235.7">tantalums</text>
<text x="45.9" y="237.8">while</text>
<text x="52" y="237.8">the</text>
<text x="56.1" y="235.7">run</text>
<text x="56.1" y="237.8">car</text>
<text x="60.3" y="237.8">or</text>
<text x="60.3" y="235.7">over</text>
<text x="63.4" y="237.8">a</text>
<text x="65.5" y="235.7">1</text>
<text x="65.7" y="237.8">LiPo</text>
<text x="67.9" y="235.7">ohm.</text>
<text x="70.9" y="237.8">powers</text>
<text x="73.7" y="235.7">No</text>
<text x="77.3" y="235.7">diodes</text>
<text x="78.6" y="237.8">the</text>
<text x="82.8" y="237.8">board:</text>
<text x="84.6" y="235.7">(decided</text>
<text x="89.9" y="237.8">the</text>
<text x="94" y="235.7">2026-10-24),</text>
<text x="94.1" y="237.8">two</text>
<text x="98.4" y="237.8">5</text>
<text x="100.8" y="237.8">V</text>
<text x="103.1" y="237.8">would</text>
<text x="109.4" y="235.7">so</text>
<text x="109.7" y="237.8">meet</text>
<text x="112.8" y="235.7">the</text>
<text x="20.3" y="241.8">No</text>
<text x="20.3" y="243.9">a</text>
<text x="22.6" y="243.9">session</text>
<text x="24" y="241.8">backup</text>
<text x="30.9" y="243.9">is</text>
<text x="31.9" y="241.8">battery</text>
<text x="33.7" y="243.9">ended</text>
<text x="39.6" y="241.8">on</text>
<text x="40.5" y="243.9">by</text>
<text x="43.1" y="241.8">BAT+/BAT-</text>
<text x="43.8" y="243.9">hand</text>
<text x="49.5" y="243.9">first;</text>
<text x="55.2" y="243.9">one</text>
<text x="55.4" y="241.8">(decided</text>
<text x="59.7" y="243.9">the</text>
<text x="63.9" y="243.9">switch</text>
<text x="64.7" y="241.8">2026-10-25):</text>
<text x="71" y="243.9">cuts</text>
<text x="76.1" y="243.9">is</text>
<text x="78.9" y="243.9">closed</text>
<text x="80.2" y="241.8">the</text>
<text x="84.3" y="241.8">device</text>
<text x="86.3" y="243.9">at</text>
<text x="89.3" y="243.9">the</text>
<text x="91.5" y="241.8">goes</text>
<text x="93.5" y="243.9">next</text>
<text x="97" y="241.8">off</text>
<text x="98.6" y="243.9">boot.</text>
<text x="100.8" y="241.8">with</text>
<text x="105.8" y="241.8">the</text>
<text x="109.9" y="241.8">car,</text>
<text x="114.7" y="241.8">so</text>
</g>
</svg>
